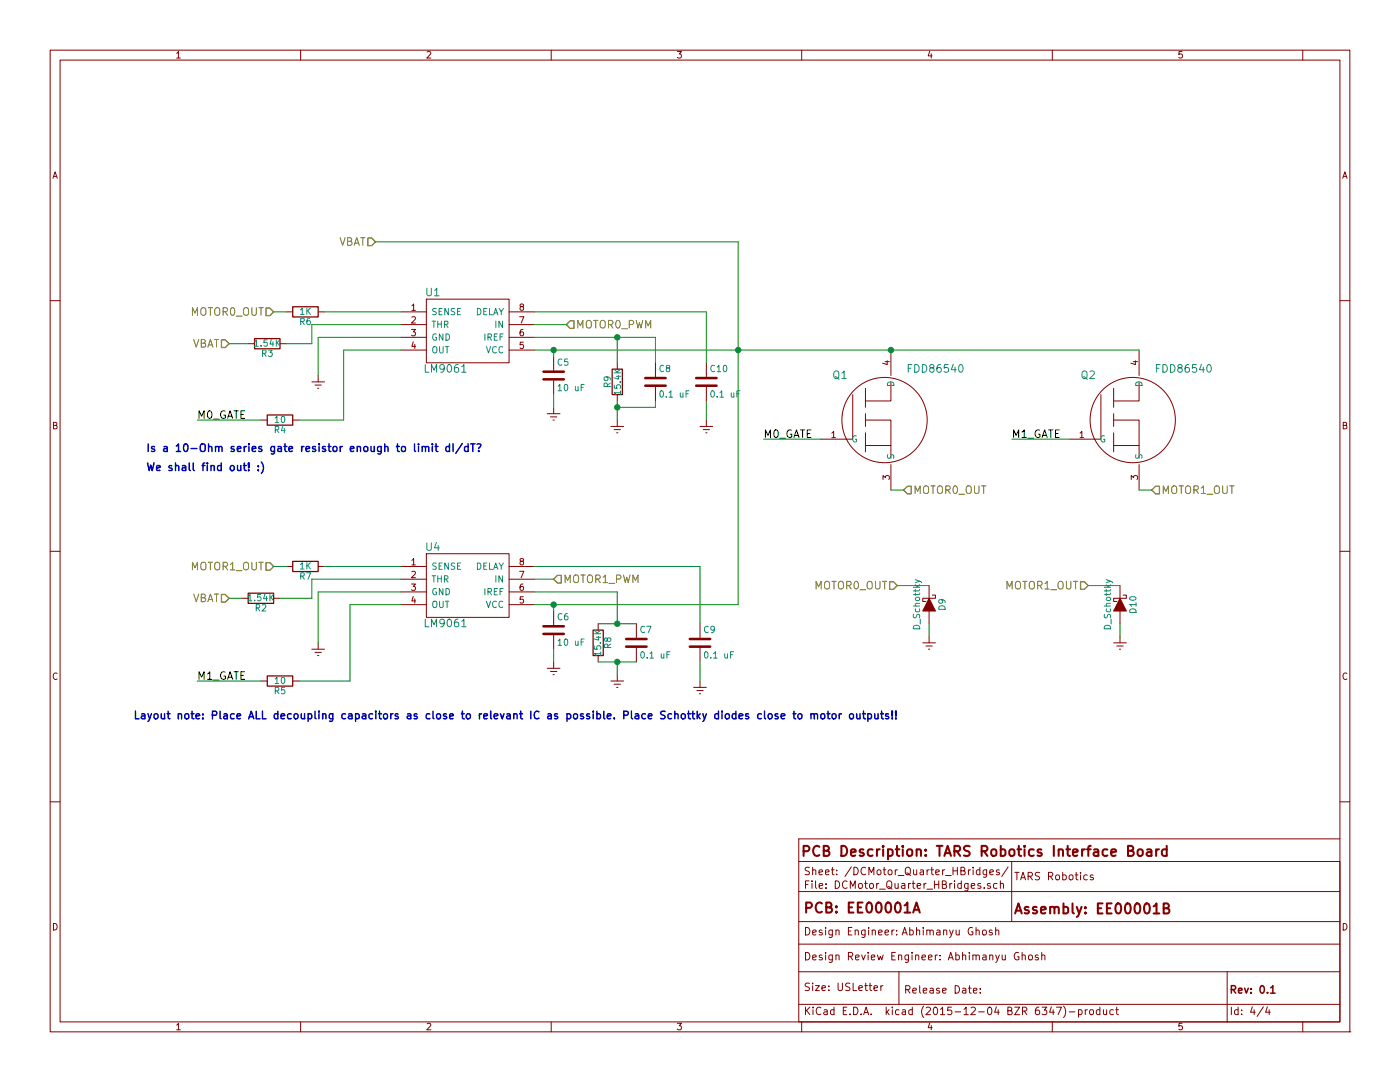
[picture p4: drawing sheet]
<svg xmlns="http://www.w3.org/2000/svg" width="279mm" height="216mm" viewBox="0 0 279 216" stroke-linecap="round" stroke-linejoin="round" font-family="sans-serif">
<g fill="none" stroke="#840000" stroke-width=".2">
<path d="M10 10h259.4v195.9h-259.4zM12 12h255.4v191.9h-255.4zM60 10v2M110 10v2M160 10v2M210 10v2M260 10v2M10 60h2M85.1 59.7h16.5v12.7h-16.5zM267.4 60h2M49.5 68.6h1.3M55.9 68.6h1.2"/>
<path d="M57.1 62.2h1.3M62.2 76.2h2.6M62.9 76.8h1.2M63.4 77.5h.2M63.5 62.2h1.3M63.5 74.9v1.3M80 62.2h5.1M80 64.8h5.1M80 67.3h5.1M80 69.9h5.1M101.6 62.2h5.1M101.6 64.8h5.1"/>
<path d="M101.6 67.3h5.1M101.6 69.9h5.1M110.5 71.1v2.8M110.5 75.9v2.8M123.2 72.4v1.3M123.2 78.7v1.3M130.8 72.4v2.8M130.8 77.2v2.8M141 72.4v2.8M141 77.2v2.8M170.2 78.7v8.9h-6.4M172.7 77.5v3.8"/>
<path d="M177.8 76.2v3.8h-5.1M177.8 69.9v5M219.7 78.7v8.9h-6.3M222.2 77.5v3.8M227.3 76.2v3.8h-5.1M227.3 69.9v5M52.1 83.8h1.2M58.4 83.8h1.3M109.2 82.6h2.6M109.9 83.2h1.2M110.4 83.8h.2M110.5 81.3v1.3"/>
<path d="M121.9 85.1h2.6M122.6 85.7h1.2M123.1 86.4h.2M123.2 83.8v1.3M139.7 85.1h2.5M140.3 85.7h1.3M140.8 86.4h.3M141 83.8v1.3M172.7 88.9h5.1v2.5M172.7 83.8h5.1v5.1M172.7 82.6v2.5M172.7 86.4v3.8"/>
<path d="M177.8 92.7v5.1M222.2 88.9h5.1v2.5M222.2 83.8h5.1v5.1M222.2 82.6v2.5M222.2 86.4v3.8M227.3 92.7v5.1M10 110h2M48.3 119.4h1.2M54.6 119.4h1.3M57.1 113h1.3M63.5 113h1.3M80 113h5.1"/>
<path d="M80 115.6h5.1M80 118.1h5.1M85.1 110.5h16.5v12.7h-16.5zM101.6 113h5.1M101.6 115.6h5.1M101.6 118.1h5.1M185.4 116.8v2.6M186.1 118.7h.6v.7h-2.6v.6h.7M223.5 116.8v2.6M224.2 118.7h.6v.7h-2.6v.6h.7M267.4 110h2M52.1 135.9h1.2"/>
<path d="M58.4 135.9h1.3M62.2 129.5h2.6M62.9 130.2h1.2M63.4 130.8h.2M63.5 128.3v1.2M80 120.7h5.1M101.6 120.7h5.1M109.2 133.4h2.6M109.9 134h1.2M110.4 134.6h.2M110.5 121.9v2.8M110.5 126.7v2.8"/>
<path d="M110.5 132.1v1.3M119.4 124.5v1.2M119.4 130.8v1.3M121.9 135.9h2.6M122.6 136.5h1.2M123.1 137.2h.2M123.2 134.6v1.3M127 124.5v2.8M127 129.3v2.8M138.4 137.2h2.6M139.1 137.8h1.2M139.6 138.4h.2"/>
<path d="M139.7 124.5v2.8M139.7 129.3v2.8M139.7 135.9v1.3M184.1 128.3h2.6M184.8 128.9h1.3M185.3 129.5h.2M185.4 121.9v2.6M185.4 127v1.3M222.2 128.3h2.6M222.9 128.9h1.3M223.4 129.5h.2M223.5 121.9v2.6"/>
<path d="M223.5 127v1.3M10 160h2M267.4 160h2M159.4 171.9h108v32h-108zM159.4 177.9h108M195.6 173.6h-.5l-.3 .2 .1 .6 .2 .1h.5M195.6 173.1v1.4M195.7 176.4a.37 .37 0 0 0-.6 .1l.1 .2 .5 .1 .1 .2-.2 .3-.5-.1M196.4 177.1v.2M196.9 173.6l-.1 1.3-.2 .2-.3-.1M196.9 173.6h-.4l-.3 .2 .1 .6 .2 .1h.4M197.5 174.1l.7-.2v-.3h-.4l-.3 .2 .1 .7h.6"/>
<path d="M197.6 176.4a.37 .37 0 0 0-.5 .1v.2l.5 .1 .1 .2-.2 .3-.4-.1M199 176.4l-.4-.1-.3 .3v.5l.3 .2 .4-.1M199.4 173.6a.37 .37 0 0 0-.6 .2l.1 .2 .5 .1 .1 .2-.2 .2h-.5M199.6 176.4l.2-.1 .4 .1 .1 .9M199.6 175.8v1.5M201.2 173l-1.3 1.9M201.9 171.9v12M218.2 174.7a.37 .37 0 0 0-.6 .1l.1 .2 .5 .1v.2l-.2 .3-.4-.1M267.4 167.4h-108v4.5M159.4 193.9h108M159.4 183.9h108M159.4 188.4h108"/>
<path d="M174.4 197.2l.7-.2v-.3h-.4l-.3 .2 .1 .7h.6M175.8 196.7v1M176.2 196.7l-.4 .3M176.6 186.1l.7-.2v-.3h-.4l-.3 .2 .1 .7h.6M178 185.6v1M178.4 185.6l-.4 .3M178.9 186.4v.2M178.9 185.6v.2M179.4 193.9v6.5M194.3 197.7l.7-.2-.1-.2-.4-.1-.2 .2v.7h.6M195.6 198v.2M195.6 197.3v.1"/>
<path d="M198 185.6a.37 .37 0 0 0-.6 .2l.1 .2 .5 .1 .1 .2-.3 .3-.4-.1M198.7 185.7l.2-.1h.4v1M198.7 185.1v1.5M203.3 190.1a.7 .7 0 0 0-.9 .7 .7 .7 0 0 0 .9 .7l.1-.6h-.3M204 190.7l.2-.1h.4v.9M204 190v1.5M205.3 190.7l.2-.1 .5 .1v.6l-.1 .2h-.4l-.2-.1zM207.2 190.6a.37 .37 0 0 0-.6 .2l.1 .2 .5 .1 .1 .2-.3 .2h-.4M207.9 190.7l.2-.1h.4v.9M207.9 190v1.5M244.9 193.9v10M60 203.9v2"/>
<path d="M110 203.9v2M159.4 200.4h108M160 203.9v2M209.8 200.9l-.3 1.1h.9M210 203.9v2M210.2 201.5v1M210.8 201h1l-.6 1.5M212.2 200.8a1.71 1.71 0 0 1 0 2.2M213.4 201.9h1.1M215.2 201.5h.5l.3 .3-.2 .6h-.6M215.2 201.5v1.5M216.6 201.5v1"/>
<path d="M217 201.5l-.4 .3M217.5 201.6l.2-.1 .5 .1v.6l-.1 .2-.4 .1-.2-.2zM219.5 201.5h-.4l-.3 .3 .1 .5 .2 .2 .4-.1M219.5 201v1.5M220.2 201.5l.1 .9 .3 .1 .3-.2M220.9 201.5v1M222.2 201.5h-.4l-.3 .3 .1 .5 .2 .2 .4-.1M222.7 201.5h.5M222.9 201v1.3l.3 .2M252.1 200.9l-1.2 1.9M252.9 200.9l-.3 1.1h.9M253.3 201.5v1"/>
<path d="M260 203.9v2M269.4 205.9h.1"/>
<circle cx="176.5" cy="83.8" r="8.5"/>
<circle cx="226.1" cy="83.8" r="8.5"/>
</g>
<path d="M253.6 197.1l.4-.4v1.5M253.6 198.2h.9" fill="none" stroke="#840000" stroke-width=".3"/>
<path d="M225.1 169.7l.9-.1 .2-.2-.2-.5-.9-.1v2h.8a.53 .53 0 0 0 .4-.6 .53 .53 0 0 0-.5-.5M227.1 169.6l.3-.1a.49 .49 0 0 1 .7 .3v.6a.54 .54 0 0 1-.6 .4 .54 .54 0 0 1-.5-.4zM228.9 169.5h.8l.1 1.3M229.8 169.9l-.7 .1a.39 .39 0 0 0-.3 .4 .39 .39 0 0 0 .3 .4l.7-.1M230.7 169.5v1.3M231.3 169.5a.45 .45 0 0 0-.6 .3M232.8 169.5a.68 .68 0 0 0-.8 .1l-.1 .2 .1 .8 .3 .2 .5-.1M232.8 168.8v2M182.2 182.1l.7-2 .7 2M182.4 181.5h1M232.2 181.2l.9-.1 .2-.3-.2-.4-.9-.1v2h.8a.53 .53 0 0 0 .4-.6 .53 .53 0 0 0-.5-.5" fill="none" stroke="#840000" stroke-width=".41"/>
<path d="M73.4 47.5h.8l.7 .8-.7 .7h-.8zM44.2 67.8h.8l.7 .8-.7 .7h-.8zM53.1 61.5h.7l.8 .7-.8 .8h-.7zM113.8 64h.8v1.5h-.8l-.8-.7zM181.1 97h.8v1.6h-.8l-.8-.8zM230.6 97h.8v1.6h-.8l-.7-.8zM44.2 118.6h.8l.7 .8-.7 .7h-.8zM53.1 112.3h.7l.8 .7-.8 .8h-.7zM111.3 114.8h.7v1.5h-.7l-.8-.7zM177.5 116.1h.8l.8 .7-.8 .8h-.8zM215.6 116.1h.8l.8 .7-.8 .8h-.8z" fill="none" stroke="#848400" stroke-width=".25"/>
<path d="M92.1 74.3h.9M182.7 115.7l1.1 .4 .1 .2M220.8 115.7l1.1 .4 .1 .2M92.1 125.1h.9" fill="none" stroke="#008484" stroke-width=".2"/>
<g fill="none" stroke="#008400" stroke-width=".2">
<path d="M74.9 48.3h72.4v72.4h-40.6M45.7 68.6h3.8M54.6 62.2h2.5M64.8 62.2h15.2M80 69.9h-11.4v13.9h-8.9M80 64.8h-17.8v3.8h-5.1M80 67.3h-16.5v7.6M106.7 69.9h120.6M106.7 64.8h6.3M106.7 62.2h34.3v10.2M106.7 67.3h24.1v5.1M110.5 69.9v1.2"/>
<path d="M110.5 78.7v2.6M123.2 67.3v5.1M177.8 69.9h.1M39.4 83.8h12.7M123.2 80v3.8M130.8 80v1.3h-7.6M141 80v3.8M152.4 87.6h11.4M177.8 97.8h2.5M201.9 87.6h11.5M227.3 97.8h2.6M45.7 119.4h2.6"/>
<path d="M54.6 113h2.5M64.8 113h15.2M80 115.6h-17.8v3.8h-6.3M80 118.1h-16.5v10.2M106.7 115.6h3.8M106.7 113h33v11.5M106.7 118.1h16.5v6.4M179.1 116.8h6.3M217.2 116.8h6.3M39.4 135.9h12.7M80 120.7h-10.2v15.2h-10.1M110.5 120.7v1.2"/>
<path d="M110.5 129.5v2.6M119.4 132.1h7.6M119.4 124.5h7.6M123.2 132.1v2.5M139.7 132.1v3.8M185.4 124.5v2.5M223.5 124.5v2.5"/>
</g>
<g fill="#008400" stroke="#008400" stroke-width=".25">
<circle cx="177.8" cy="69.9" r=".51"/>
<circle cx="147.3" cy="69.9" r=".51"/>
<circle cx="123.2" cy="67.3" r=".51"/>
<circle cx="123.2" cy="81.3" r=".51"/>
<circle cx="123.2" cy="124.5" r=".51"/>
<circle cx="123.2" cy="132.1" r=".51"/>
<circle cx="110.5" cy="69.9" r=".51"/>
<circle cx="110.5" cy="120.7" r=".51"/>
</g>
<path d="M50.8 67.6h5.1v2h-5.1zM58.4 61.2h5.1v2h-5.1zM122.2 73.7h2v5h-2zM53.3 82.8h5.1v2h-5.1zM49.5 118.4h5.1v2h-5.1zM58.4 112h5.1v2h-5.1zM53.3 134.9h5.1v2h-5.1zM118.4 125.7h2v5.1h-2z" fill="none" stroke="#840000" stroke-width=".25"/>
<path d="M108.5 75.7h4M108.5 74.2h4M128.8 77h4M128.8 75.4h4M138.9 77h4.1M138.9 75.4h4.1M108.5 126.5h4M108.5 125h4M125 129h4M125 127.5h4M137.7 129h4M137.7 127.5h4" fill="none" stroke="#840000" stroke-width=".51"/>
<g fill="none" stroke="#0000c2" stroke-width=".3">
<path d="M49.6 93.8v.1M49.6 92.4v.9M51.5 93.8v.1M51.5 93v.1M52.1 92.2a1.75 1.75 0 0 1 0 2.3M84.3 89.2a.36 .36 0 0 1 .6 .1v.8M84.9 89.3a.35 .35 0 0 1 .3-.2 .35 .35 0 0 1 .4 .2v.8M86.3 88.6v.1M86.3 89.1v1M86.8 89.1h.6M87 88.6v1.3l.4 .2M89.7 89.2l-.4-.1-.3 .3v.4l.1 .2h.6"/>
<path d="M89.7 88.6v1.5M90.4 88.6v1.5M92.3 88.5l-1.3 1.9M93.4 89.2l-.4-.1-.3 .3v.4l.1 .2h.6M93.4 88.6v1.5M93.9 88.6h.9M94.4 88.6v1.5M95.2 88.6h.5a.39 .39 0 0 1 .3 .4 .39 .39 0 0 1-.4 .3l-.1 .2M95.5 89.9v.2M158.2 142.4h.6M158.4 141.9v1.3l.4 .2M159.3 142.6l.2-.2 .5 .2v.6l-.1 .2h-.4l-.2-.1z"/>
<path d="M161.8 142.6l.1-.1a.36 .36 0 0 1 .6 .1v.8M161.8 142.4v1M162.5 142.6a.35 .35 0 0 1 .3-.2 .35 .35 0 0 1 .4 .2v.8M163.9 142.6l.2-.2 .4 .2 .1 .6-.1 .2h-.4l-.2-.1zM165 142.4h.6M165.3 141.9v1.3l.3 .2M166.1 142.6l.2-.2 .5 .2 .1 .6-.2 .2h-.4l-.2-.1zM167.5 142.4v1M167.9 142.4l-.4 .3M169.6 142.6l.2-.2 .5 .2v.6l-.1 .2h-.4l-.2-.1zM171 142.4v.8a.38 .38 0 0 0 .6 .1M171.6 142.4v1"/>
<path d="M172.1 142.4h.6M172.3 141.9v1.3l.4 .2M173.2 142.5l.4-.1 .3 .3v.5l-.1 .2h-.6M173.2 142.4v1.5M174.6 142.4v.8a.38 .38 0 0 0 .6 .1M175.2 142.4v1M175.7 142.4h.6M175.9 141.9v1.3l.4 .2M177.3 142.5l-.3-.1-.3 .2 .1 .2 .5 .2v.4h-.6M178.1 143.3v.1M178.1 141.9v.9M178.8 143.3v.1"/>
<path d="M178.8 141.9v.9"/>
</g>
<g fill="#840000" stroke="#840000" stroke-width=".2">
<path d="M185.4 119.4l1.3 2.5h-2.6z"/>
<path d="M223.5 119.4l1.3 2.5h-2.6z"/>
</g>
<g font-size="2.8" fill="#840000">
<text x="159.9" y="170.9">PCB Description: TARS Robotics Interface Board</text>
<text x="160.4" y="182.2">PCB: EE00001A</text>
<text x="202.4" y="182.4">Assembly: EE00001B</text>
</g>
<g font-size="2.1" fill="#848400">
<text x="67.2" y="49">VBAT</text>
<text x="37.9" y="63">MOTOR0_OUT</text>
<text x="115" y="65.5">MOTOR0_PWM</text>
<text x="38" y="69.3">VBAT</text>
<text x="182.3" y="98.6">MOTOR0_OUT</text>
<text x="231.8" y="98.6">MOTOR1_OUT</text>
<text x="37.9" y="113.8">MOTOR1_OUT</text>
<text x="112.4" y="116.3">MOTOR1_PWM</text>
<text x="162.4" y="117.6">MOTOR0_OUT</text>
<text x="200.5" y="117.6">MOTOR1_OUT</text>
<text x="38" y="120.1">VBAT</text>
</g>
<g font-size="2.1" fill="#008484">
<text x="85" y="59.1">U1</text>
<text x="85" y="74.3">LM9061</text>
<text x="166.2" y="75.6">Q1</text>
<text x="181.6" y="74.3">FDD86540</text>
<text x="215.8" y="75.6">Q2</text>
<text x="231.1" y="74.3">FDD86540</text>
<text x="85" y="109.9">U4</text>
<text x="85" y="125.1">LM9061</text>
</g>
<g font-size="2.1">
<text x="39.4" y="83.6">M0_GATE</text>
<text x="152.4" y="87.4">M0_GATE</text>
<text x="201.9" y="87.4">M1_GATE</text>
<text x="39.4" y="135.6">M1_GATE</text>
</g>
<g font-size="2.1" fill="#0000c2">
<text x="29.2" y="90.2">Is a 10-Ohm series gate resistor enough to limit dI/dT?</text>
<text x="29.2" y="94">We shall find out! :)</text>
<text x="26.7" y="143.5">Layout note: Place ALL decoupling capacitors as close to relevant IC as possible. Place Schottky diodes close to motor outputs!!</text>
</g>
<g font-size="2.1" fill="#840000">
<text x="160.4" y="177.3">File: DCMotor_Quarter_HBridges.sch</text>
<text x="160.4" y="174.6">Sheet: /DCMotor_Quarter_HBridges/</text>
<text x="202.4" y="175.6">TARS Robotics</text>
<text x="160.4" y="186.6">Design Engineer:</text>
<text x="160.4" y="191.6">Design Review Engineer: Abhimanyu Ghosh</text>
<text x="179.9" y="186.6">Abhimanyu Ghosh</text>
<text x="160.4" y="197.7">Size: USLetter</text>
<text x="160.4" y="202.5">KiCad E.D.A. kicad (2015-12-04 BZR 6347)-product</text>
<text x="180.4" y="198.2">Release Date:</text>
<text x="245.4" y="198.2">Rev: 0.1</text>
<text x="245.4" y="202.5">Id: 4/4</text>
</g>
<g font-size="1.8" fill="#840000">
<text x="35" y="11.6">1</text>
<text x="85" y="11.6">2</text>
<text x="135" y="11.6">3</text>
<text x="185" y="11.6">4</text>
<text x="235" y="11.6">5</text>
<text x="10.4" y="35.6">A</text>
<text x="267.8" y="35.6">A</text>
<text x="82.1" y="62">1</text>
<text x="82.1" y="64.5">2</text>
<text x="103.7" y="64.5">7</text>
<text x="103.7" y="62">8</text>
<text x="82.1" y="67.1">3</text>
<text x="82.1" y="69.6">4</text>
<text x="103.7" y="69.6">5</text>
<text x="103.7" y="67.1">6</text>
<text x="177.5" y="72.9" transform="rotate(-90 177.5 72.9)">4</text>
<text x="227.1" y="72.9" transform="rotate(-90 227.1 72.9)">4</text>
<text x="10.4" y="85.6">B</text>
<text x="165.9" y="87.4">1</text>
<text x="215.4" y="87.4">1</text>
<text x="267.8" y="85.6">B</text>
<text x="177.5" y="95.7" transform="rotate(-90 177.5 95.7)">3</text>
<text x="227.1" y="95.7" transform="rotate(-90 227.1 95.7)">3</text>
<text x="82.1" y="112.8">1</text>
<text x="103.7" y="112.8">8</text>
<text x="82.1" y="115.3">2</text>
<text x="82.1" y="117.9">3</text>
<text x="103.7" y="117.9">6</text>
<text x="103.7" y="115.3">7</text>
<text x="82.1" y="120.4">4</text>
<text x="103.7" y="120.4">5</text>
<text x="10.4" y="135.6">C</text>
<text x="267.8" y="135.6">C</text>
<text x="10.4" y="185.6">D</text>
<text x="267.8" y="185.6">D</text>
<text x="35" y="205.5">1</text>
<text x="85" y="205.5">2</text>
<text x="135" y="205.5">3</text>
<text x="185" y="205.5">4</text>
<text x="235" y="205.5">5</text>
</g>
<g font-size="1.8" fill="#008484">
<text x="59.8" y="64.8">R6</text>
<text x="59.8" y="62.8">1K</text>
<text x="86.1" y="62.9">SENSE</text>
<text x="86.1" y="65.4">THR</text>
<text x="94.6" y="62.9">DELAY</text>
<text x="98.8" y="65.4">IN</text>
<text x="51" y="69.1">1.54K</text>
<text x="52.2" y="71.2">R3</text>
<text x="86.1" y="67.9">GND</text>
<text x="86.1" y="70.5">OUT</text>
<text x="96.5" y="67.9">IREF</text>
<text x="96.9" y="70.5">VCC</text>
<text x="111.3" y="72.9">C5</text>
<text x="121.9" y="77.3" transform="rotate(-90 121.9 77.3)">R9</text>
<text x="131.6" y="74.2">C8</text>
<text x="141.8" y="74.2">C10</text>
<text x="178.4" y="77.2" transform="rotate(-90 178.4 77.2)">D</text>
<text x="228" y="77.2" transform="rotate(-90 228 77.2)">D</text>
<text x="111.6" y="78">10 uF</text>
<text x="123.9" y="78.6" transform="rotate(-90 123.9 78.6)">15.4K</text>
<text x="132" y="79.3">0.1 uF</text>
<text x="142.2" y="79.3">0.1 uF</text>
<text x="54.8" y="86.4">R4</text>
<text x="54.9" y="84.4">10</text>
<text x="169.9" y="88.3">G</text>
<text x="219.5" y="88.3">G</text>
<text x="178.4" y="91.7" transform="rotate(-90 178.4 91.7)">S</text>
<text x="228" y="91.7" transform="rotate(-90 228 91.7)">S</text>
<text x="59.8" y="113.6">1K</text>
<text x="86.1" y="113.7">SENSE</text>
<text x="94.6" y="113.7">DELAY</text>
<text x="49.7" y="119.9">1.54K</text>
<text x="59.8" y="115.6">R7</text>
<text x="86.1" y="116.2">THR</text>
<text x="86.1" y="118.7">GND</text>
<text x="96.5" y="118.7">IREF</text>
<text x="98.8" y="116.2">IN</text>
<text x="51" y="122">R2</text>
<text x="86.1" y="121.3">OUT</text>
<text x="96.9" y="121.3">VCC</text>
<text x="111.3" y="123.7">C6</text>
<text x="183.6" y="125.5" transform="rotate(-90 183.6 125.5)">D_Schottky</text>
<text x="188.7" y="121.8" transform="rotate(-90 188.7 121.8)">D9</text>
<text x="221.7" y="125.5" transform="rotate(-90 221.7 125.5)">D_Schottky</text>
<text x="226.8" y="122.3" transform="rotate(-90 226.8 122.3)">D10</text>
<text x="111.6" y="128.8">10 uF</text>
<text x="119.9" y="130.6" transform="rotate(-90 119.9 130.6)">15.4K</text>
<text x="122" y="129.4" transform="rotate(-90 122 129.4)">R8</text>
<text x="127.8" y="126.3">C7</text>
<text x="128.2" y="131.4">0.1 uF</text>
<text x="140.5" y="126.3">C9</text>
<text x="140.9" y="131.4">0.1 uF</text>
<text x="54.9" y="136.4">10</text>
<text x="54.8" y="138.5">R5</text>
</g>
</svg>
